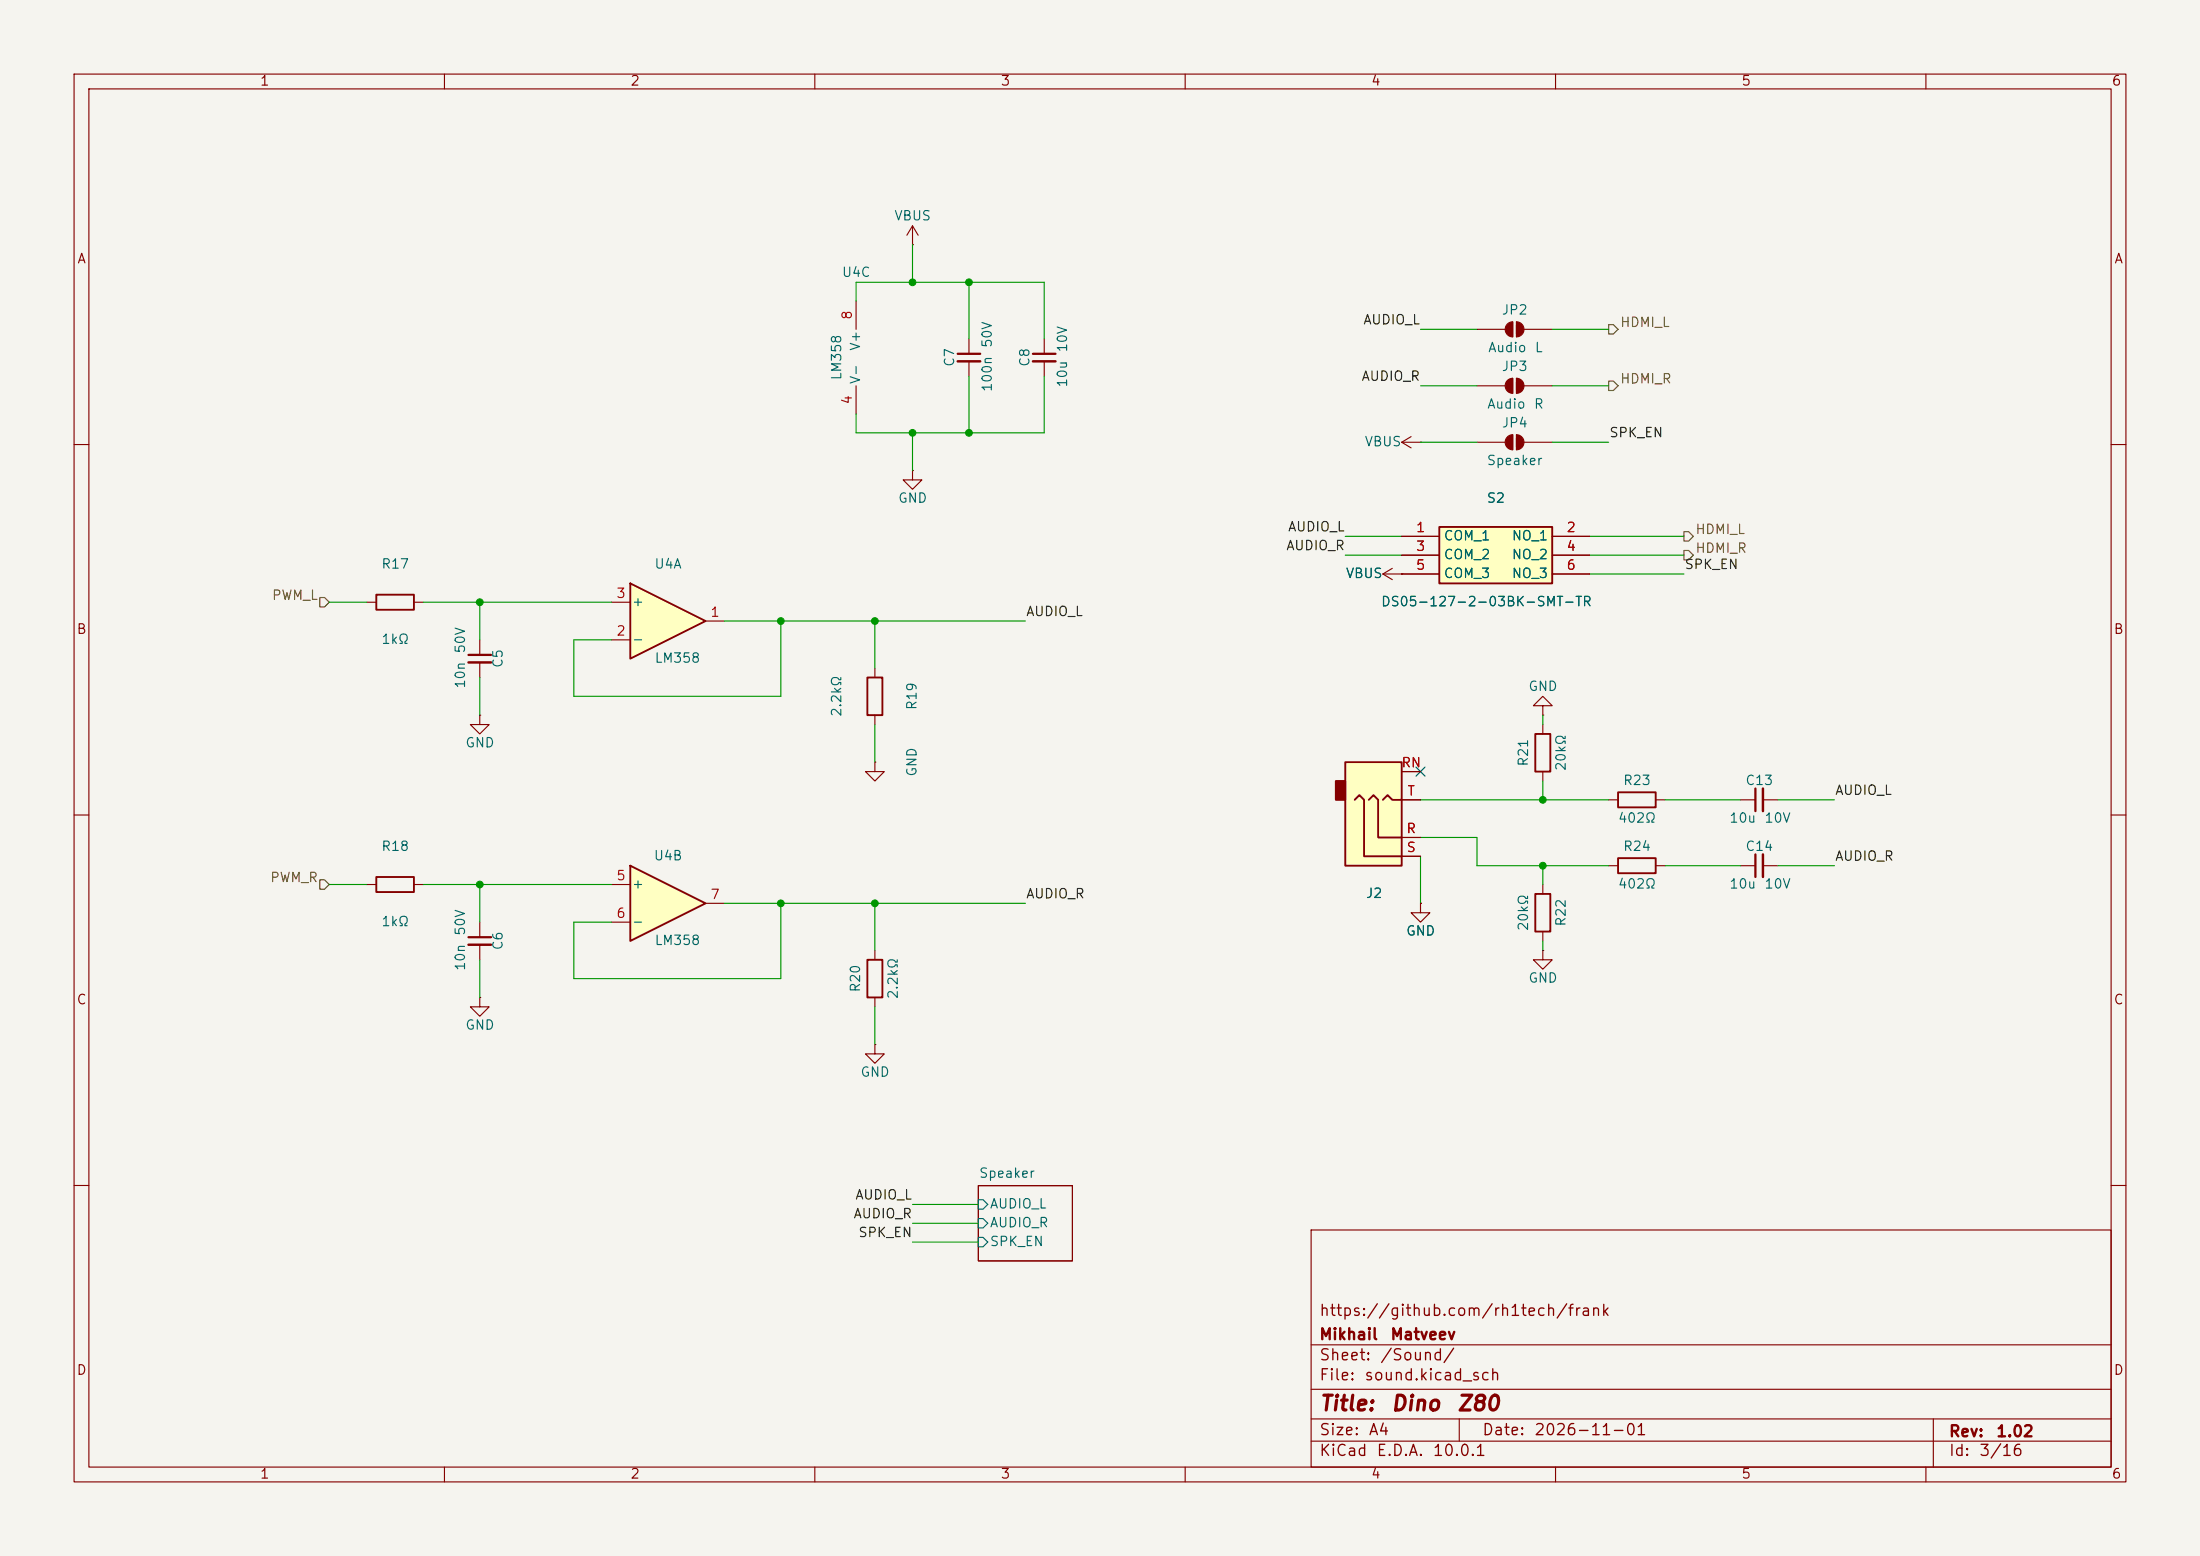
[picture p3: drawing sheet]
<svg xmlns="http://www.w3.org/2000/svg" width="297mm" height="210mm" viewBox="0 0 297 210" stroke-linecap="round" stroke-linejoin="round" font-family="sans-serif">
<path d="M0 0h297v210h-297z" fill="#f5f4ef" stroke="#f5f4ef" stroke-width=".14"/>
<g fill="none" stroke="#840000" stroke-width=".15">
<path d="M10 10h277v190h-277zM12 12h273v186h-273zM60 10v2M110 10v2M160 10v2M210 10v2M260 10v2M10 60h2M285 60h2M10 110h2M208.3 119.4v1.3M285 110h2"/>
<path d="M208.3 125.7v1.3M118.1 141v1.2h1.3l-1.3 1.3-1.3-1.3h1.3M118.1 141h.1M10 160h2M132.1 160h12.7v10.2h-12.7zM177 166h108v32h-108zM285 160h2M60 198v2M110 198v2M160 198v2M177 194.5h108M177 191.5h108"/>
<path d="M177 187.5h108M177 181.5h108M197 191.5v3M210 198v2M260 198v2M261 191.5v6.5"/>
</g>
<path d="M132.1 161.9h.6l.6 .7-.6 .6h-.6zM132.1 164.5h.6l.6 .6-.6 .6h-.6zM132.1 167h.6l.6 .6-.6 .7h-.6z" fill="none" stroke="#006464" stroke-width=".15"/>
<path d="M207.3 120.7h2v5h-2z" fill="none" stroke="#840000" stroke-width=".25"/>
<path d="M85.1 116.8l10.1 5.1-10.1 5.1z" fill="#ffffc2"/>
<path d="M50.8 80.3h5.1v2h-5.1zM207.3 99.1h2v5h-2zM85.1 116.8l10.1 5.1-10.1 5.1zM218.4 115.8h5.1v2.1h-5.1zM218.4 106.9h5.1v2.1h-5.1z" fill="none" stroke="#840000" stroke-width=".25"/>
<g fill="none" stroke="#840000" stroke-width=".15">
<path d="M49.5 81.3h1.3M55.9 81.3h1.2M64.8 96.5v1.3h1.2l-1.2 1.3-1.3-1.3h1.3M64.8 96.5h.1M64.8 86.4v2M64.8 89.4v2M208.3 95.3h1.2l-1.2-1.3-1.3 1.3h1.3v1.2M208.3 96.5h.1M208.3 97.8v1.3M82.5 119.4h2.6M208.3 104.1v1.3M217.2 116.8h1.2"/>
<path d="M217.2 108h1.2M223.5 116.8h1.3M223.5 108h1.3M82.5 124.5h2.6M95.2 121.9h2.6M208.3 128.3v1.2h1.2l-1.2 1.3-1.3-1.3h1.3M208.3 128.3h.1"/>
</g>
<path d="M63.2 88.4h3.1" fill="none" stroke="#840000" stroke-width=".3"/>
<path d="M63.2 89.4h3.1" fill="none" stroke="#840000" stroke-width=".33"/>
<path d="M194.3 71.1h15.2v7.6h-15.2z" fill="#ffffc2"/>
<path d="M194.3 71.1h15.2v7.6h-15.2zM50.8 118.4h5.1v2h-5.1zM117.1 129.5h2v5.1h-2z" fill="none" stroke="#840000" stroke-width=".25"/>
<g fill="none" stroke="#840000" stroke-width=".15">
<path d="M123.2 33h.1M123.2 30.5l-.8 1.3M123.2 30.5l.8 1.3M123.2 30.5v2.5M130.8 45.7v2.1M130.8 48.8v2M141 45.7v2.1M141 48.8v2M186.7 77.5h7.6M186.7 77.5l1.3 .7M188 76.7l-1.3 .8M189.2 77.5h.1"/>
<path d="M189.2 72.4h5.1M189.2 74.9h5.1M209.5 72.4h5.1M209.5 74.9h5.1M209.5 77.5h5.1M49.5 119.4h1.3M55.9 119.4h1.2M118.1 128.3v1.2M118.1 134.6v1.3M191.8 121.9v1.3h1.2l-1.2 1.3-1.3-1.3h1.3M191.8 121.9h.1"/>
</g>
<path d="M129.3 47.8h3M139.4 47.8h3.1" fill="none" stroke="#840000" stroke-width=".3"/>
<path d="M129.3 48.8h3M139.4 48.8h3.1" fill="none" stroke="#840000" stroke-width=".33"/>
<path d="M181.6 102.9h7.6v13.9h-7.6z" fill="#ffffc2"/>
<path d="M180.3 105.4h1.3v2.6h-1.3z" fill="#840000" stroke="#840000" stroke-width=".25"/>
<path d="M117.1 91.4h2v5.1h-2zM181.6 102.9h7.6v13.9h-7.6zM182.9 108l.6-.7 .6 .7v7.6h5.1M184.8 108l.6-.7 .7 .7v5h3.1M186.7 108l.6-.7 .7 .7h1.2" fill="none" stroke="#840000" stroke-width=".25"/>
<g fill="none" stroke="#840000" stroke-width=".15">
<path d="M115.6 40.6v3.9M115.6 52.1v3.8M123.2 63.5v1.3h1.3l-1.3 1.2-1.3-1.2h1.3M123.2 63.5h.1M118.1 90.2v1.2M118.1 96.5v1.3M118.1 102.9v1.2h1.3l-1.3 1.3-1.3-1.3h1.3M118.1 102.9h.1M189.2 113h2.6M189.2 104.1h2.6M189.2 115.6h2.6M189.2 108h2.6"/>
<path d="M234.9 108h2.1M234.9 116.8h2.1M238 108h2M238 116.8h2"/>
</g>
<path d="M237 106.4v3.1M237 115.3v3.1" fill="none" stroke="#840000" stroke-width=".3"/>
<path d="M238 106.4v3.1M238 115.3v3.1" fill="none" stroke="#840000" stroke-width=".33"/>
<path d="M85.1 78.7l10.1 5.1-10.1 5.1z" fill="#ffffc2"/>
<path d="M85.1 78.7l10.1 5.1-10.1 5.1z" fill="none" stroke="#840000" stroke-width=".25"/>
<g fill="none" stroke="#840000" stroke-width=".15">
<path d="M189.2 59.7h2.6M189.2 59.7l1.3 .8M190.5 58.9l-1.3 .8M191.8 59.7h.1M199.4 52.1h3.8M199.4 59.7h3.8M199.4 44.5h3.8M204.2 43.4v2.1M204.2 51.1v2M204.2 58.7v2M204.7 43.4v2.1M204.7 51.1v2"/>
<path d="M204.7 58.7v2M205.7 52.1h3.8M205.7 59.7h3.8M205.7 44.5h3.8M189.2 77.5h.1M189.2 72.4h5.1M189.2 74.9h5.1M189.2 77.5h5.1M209.5 72.4h5.1M209.5 74.9h5.1M209.5 77.5h5.1M82.5 86.4h2.6"/>
<path d="M82.5 81.3h2.6M95.2 83.8h2.6M189.2 113h2.6M189.2 104.1h2.6M189.2 115.6h2.6M189.2 108h2.6M64.8 134.6v1.3h1.2l-1.2 1.3-1.3-1.3h1.3M64.8 134.6h.1M64.8 124.5v2M64.8 127.5v2M191.8 121.9h.1"/>
</g>
<path d="M63.2 126.5h3.1" fill="none" stroke="#840000" stroke-width=".3"/>
<path d="M63.2 127.5h3.1" fill="none" stroke="#840000" stroke-width=".33"/>
<g fill="#840000" stroke="#840000" stroke-width=".15">
<path d="M203.5 51.4l.4-.3h.3v2a1.02 1.02 0 0 1-.9-.6 1.02 1.02 0 0 1 .2-1.1z"/>
<path d="M204.7 51.1a1.02 1.02 0 0 1 1 1 1.02 1.02 0 0 1-1 1z"/>
<path d="M203.5 59l.4-.3h.3v2a1.02 1.02 0 0 1-.9-.6 1.02 1.02 0 0 1 .2-1.1z"/>
<path d="M204.7 58.7a1.02 1.02 0 0 1 1 1 1.02 1.02 0 0 1-1 1z"/>
<path d="M203.5 43.7l.4-.2 .3-.1v2.1a1.02 1.02 0 0 1-.9-.7 1.02 1.02 0 0 1 .2-1.1z"/>
<path d="M204.7 43.4a1.02 1.02 0 0 1 1 1.1 1.02 1.02 0 0 1-1 1z"/>
</g>
<path d="M217.2 51.4h.6l.6 .7-.6 .6h-.6zM217.2 43.8h.6l.6 .7-.6 .6h-.6zM227.3 71.8h.7l.6 .6-.6 .6h-.7zM227.3 74.3h.7l.6 .6-.6 .7h-.7zM43.2 80.6h.6l.6 .7-.6 .6h-.6zM43.2 118.7h.6l.6 .7-.6 .6h-.6z" fill="none" stroke="#725600" stroke-width=".15"/>
<g fill="none" stroke="#009600" stroke-width=".15">
<path d="M123.2 33v5.1M130.8 38.1v7.6M115.6 40.6v-2.5h25.4v7.6M123.2 58.4v5.1M130.8 50.8v7.6M141 50.8v7.6h-25.4v-2.5M191.8 44.5h7.6M191.8 52.1h7.6M191.8 59.7h7.6M209.5 44.5h7.7M209.5 52.1h7.7M209.5 59.7h7.7"/>
<path d="M181.6 74.9h7.6M181.6 72.4h7.6M214.6 74.9h12.7M214.6 72.4h12.7M214.6 77.5h12.7M44.4 81.3h5.1M57.1 81.3h25.4M64.8 81.3v5.1M64.8 91.4v5.1M97.8 83.8h40.6M105.4 83.8v10.2h-27.9v-7.6h5M118.1 83.8v6.4"/>
<path d="M118.1 97.8v5.1M208.3 96.5v1.3M44.4 119.4h5.1M57.1 119.4h25.4M64.8 119.4v5.1M191.8 113h7.6v3.8h17.8M191.8 108h25.4M191.8 115.6v6.3M208.3 105.4v2.6M208.3 116.8v2.6M224.8 116.8h10.1M224.8 108h10.1"/>
<path d="M240 116.8h7.6M240 108h7.6M64.8 129.5v5.1M97.8 121.9h40.6M105.4 121.9v10.2h-27.9v-7.6h5M118.1 121.9v6.4M118.1 135.9v5.1M208.3 127v1.3M123.2 165.1h8.9M123.2 162.6h8.9M123.2 167.6h8.9"/>
</g>
<path d="M191.2 103.5l1.2 1.2M192.4 103.5l-1.2 1.2" fill="none" stroke="#000084" stroke-width=".15"/>
<g fill="#009600" stroke="#009600" stroke-width=".14">
<circle cx="208.3" cy="108" r=".46"/>
<circle cx="208.3" cy="116.8" r=".46"/>
<circle cx="105.4" cy="83.8" r=".46"/>
<circle cx="123.2" cy="58.4" r=".46"/>
<circle cx="130.8" cy="58.4" r=".46"/>
<circle cx="118.1" cy="83.8" r=".46"/>
<circle cx="123.2" cy="38.1" r=".46"/>
<circle cx="130.8" cy="38.1" r=".46"/>
<circle cx="64.8" cy="119.4" r=".46"/>
<circle cx="105.4" cy="121.9" r=".46"/>
<circle cx="118.1" cy="121.9" r=".46"/>
<circle cx="64.8" cy="81.3" r=".46"/>
</g>
<g font-size="2" fill="#840000">
<text x="178" y="190.9">Title:</text>
<text x="187.7" y="190.9">Dino</text>
<text x="196.6" y="190.9">Z80</text>
</g>
<g font-size="1.5" fill="#840000">
<text x="178" y="178">https://github.com/rh1tech/frank</text>
<text x="178" y="184">Sheet:</text>
<text x="178" y="181.2">Mikhail</text>
<text x="186.2" y="184">/Sound/</text>
<text x="187.6" y="181.2">Matveev</text>
<text x="178" y="186.7">File:</text>
<text x="184.1" y="186.7">sound.kicad_sch</text>
<text x="178" y="196.9">KiCad</text>
<text x="178" y="194.1">Size:</text>
<text x="184.7" y="194.1">A4</text>
<text x="185.7" y="196.9">E.D.A.</text>
<text x="193.3" y="196.9">10.0.1</text>
<text x="200" y="194.1">Date:</text>
<text x="207" y="194.1">2026-11-01</text>
<text x="263" y="194.3">Rev:</text>
<text x="263" y="196.9">Id:</text>
<text x="267.1" y="196.9">3/16</text>
<text x="269.4" y="194.3">1.02</text>
</g>
<g font-size="1.3" fill="#840000">
<text x="35" y="11.9">1</text>
<text x="85" y="11.9">2</text>
<text x="135" y="11.9">3</text>
<text x="185" y="11.9">4</text>
<text x="235" y="11.9">5</text>
<text x="285" y="11.9">6</text>
<text x="10.3" y="35.9">A</text>
<text x="285.3" y="35.9">A</text>
<text x="10.3" y="85.9">B</text>
<text x="285.3" y="85.9">B</text>
<text x="10.3" y="135.9">C</text>
<text x="285.3" y="135.9">C</text>
<text x="10.3" y="185.9">D</text>
<text x="285.3" y="185.9">D</text>
<text x="35" y="199.9">1</text>
<text x="85" y="199.9">2</text>
<text x="135" y="199.9">3</text>
<text x="185" y="199.9">4</text>
<text x="235" y="199.9">5</text>
<text x="285" y="199.9">6</text>
</g>
<g font-size="1.3" fill="#006464">
<text x="120.6" y="30.1">VBUS</text>
<text x="113.6" y="37.7">U4C</text>
<text x="116.4" y="47.4" transform="rotate(-90 116.4 47.4)">V+</text>
<text x="134.2" y="47" transform="rotate(-90 134.2 47)">50V</text>
<text x="144.4" y="47.6" transform="rotate(-90 144.4 47.6)">10V</text>
<text x="200.8" y="47.9">Audio</text>
<text x="202.6" y="42.8">JP2</text>
<text x="207.1" y="47.9">L</text>
<text x="113.9" y="51.4" transform="rotate(-90 113.9 51.4)">LM358</text>
<text x="116.4" y="51.9" transform="rotate(-90 116.4 51.9)">V-</text>
<text x="129.1" y="49.6" transform="rotate(-90 129.1 49.6)">C7</text>
<text x="134.2" y="53" transform="rotate(-90 134.2 53)">100n</text>
<text x="139.3" y="49.6" transform="rotate(-90 139.3 49.6)">C8</text>
<text x="144.4" y="52.4" transform="rotate(-90 144.4 52.4)">10u</text>
<text x="202.6" y="50.4">JP3</text>
<text x="200.7" y="55.5">Audio</text>
<text x="202.6" y="58">JP4</text>
<text x="207" y="55.5">R</text>
<text x="184.1" y="60.6">VBUS</text>
<text x="200.6" y="63.1">Speaker</text>
<text x="121.2" y="68.2">GND</text>
<text x="200.6" y="68.2">S2</text>
<text x="51.4" y="77.1">R17</text>
<text x="88.3" y="77.1">U4A</text>
<text x="194.8" y="73.3">COM_1</text>
<text x="194.8" y="75.8">COM_2</text>
<text x="204" y="73.3">NO_1</text>
<text x="204" y="75.8">NO_2</text>
<text x="85.2" y="82.1">+</text>
<text x="181.6" y="78.3">VBUS</text>
<text x="186.3" y="82.1">DS05-127-2-03BK-SMT-TR</text>
<text x="194.8" y="78.3">COM_3</text>
<text x="204" y="78.3">NO_3</text>
<text x="51.4" y="87.2">1kΩ</text>
<text x="63.1" y="88.3" transform="rotate(-90 63.1 88.3)">50V</text>
<text x="85.2" y="87.2">-</text>
<text x="88.3" y="89.8">LM358</text>
<text x="63.1" y="93" transform="rotate(-90 63.1 93)">10n</text>
<text x="68.2" y="90.2" transform="rotate(-90 68.2 90.2)">C5</text>
<text x="124.1" y="95.9" transform="rotate(-90 124.1 95.9)">R19</text>
<text x="206.2" y="93.6">GND</text>
<text x="62.7" y="101.2">GND</text>
<text x="113.9" y="96.8" transform="rotate(-90 113.9 96.8)">2.2kΩ</text>
<text x="124.1" y="104.9" transform="rotate(-90 124.1 104.9)">GND</text>
<text x="206.6" y="103.5" transform="rotate(-90 206.6 103.5)">R21</text>
<text x="211.7" y="104.2" transform="rotate(-90 211.7 104.2)">20kΩ</text>
<text x="219" y="106.3">R23</text>
<text x="235.5" y="106.3">C13</text>
<text x="218.3" y="111.4">402Ω</text>
<text x="233.4" y="111.4">10u</text>
<text x="238.1" y="111.4">10V</text>
<text x="51.4" y="115.2">R18</text>
<text x="88.2" y="116.4">U4B</text>
<text x="219" y="115.2">R24</text>
<text x="235.5" y="115.2">C14</text>
<text x="51.4" y="125.3">1kΩ</text>
<text x="85.2" y="120.2">+</text>
<text x="85.2" y="125.3">-</text>
<text x="184.3" y="121.5">J2</text>
<text x="206.6" y="125.7" transform="rotate(-90 206.6 125.7)">20kΩ</text>
<text x="211.7" y="125.1" transform="rotate(-90 211.7 125.1)">R22</text>
<text x="218.3" y="120.2">402Ω</text>
<text x="233.4" y="120.2">10u</text>
<text x="238.1" y="120.2">10V</text>
<text x="63.1" y="131.1" transform="rotate(-90 63.1 131.1)">10n</text>
<text x="63.1" y="126.4" transform="rotate(-90 63.1 126.4)">50V</text>
<text x="68.2" y="128.3" transform="rotate(-90 68.2 128.3)">C6</text>
<text x="88.3" y="127.9">LM358</text>
<text x="189.7" y="126.6">GND</text>
<text x="116.4" y="134" transform="rotate(-90 116.4 134)">R20</text>
<text x="121.5" y="134.9" transform="rotate(-90 121.5 134.9)">2.2kΩ</text>
<text x="206.2" y="132.9">GND</text>
<text x="62.7" y="139.3">GND</text>
<text x="116.1" y="145.6">GND</text>
<text x="132.1" y="159.3">Speaker</text>
<text x="133.5" y="163.4">AUDIO_L</text>
<text x="133.5" y="166">AUDIO_R</text>
<text x="133.5" y="168.5">SPK_EN</text>
</g>
<g font-size="1.3" fill="#a90000">
<text x="115.3" y="43.3" transform="rotate(-90 115.3 43.3)">8</text>
<text x="115.3" y="54.7" transform="rotate(-90 115.3 54.7)">4</text>
<text x="191.1" y="72.1">1</text>
<text x="191.1" y="74.7">3</text>
<text x="191.1" y="77.2">5</text>
<text x="211.4" y="72.1">2</text>
<text x="211.4" y="74.7">4</text>
<text x="211.4" y="77.2">6</text>
<text x="83.1" y="81">3</text>
<text x="95.8" y="83.6">1</text>
<text x="83.1" y="86.1">2</text>
<text x="189.1" y="103.9">RN</text>
<text x="189.9" y="107.7">T</text>
<text x="189.8" y="112.8">R</text>
<text x="83.1" y="119.1">5</text>
<text x="189.8" y="115.3">S</text>
<text x="83.1" y="124.2">6</text>
<text x="95.8" y="121.7">7</text>
</g>
<g font-size="1.3" fill="#0f0f0f">
<text x="183.9" y="44.1">AUDIO_L</text>
<text x="183.7" y="51.7">AUDIO_R</text>
<text x="217.2" y="59.3">SPK_EN</text>
<text x="173.5" y="74.6">AUDIO_R</text>
<text x="173.8" y="72">AUDIO_L</text>
<text x="227.3" y="77.1">SPK_EN</text>
<text x="138.4" y="83.5">AUDIO_L</text>
<text x="247.6" y="107.6">AUDIO_L</text>
<text x="247.6" y="116.5">AUDIO_R</text>
<text x="138.4" y="121.6">AUDIO_R</text>
<text x="115.1" y="164.8">AUDIO_R</text>
<text x="115.4" y="162.2">AUDIO_L</text>
<text x="115.8" y="167.3">SPK_EN</text>
</g>
<g font-size="1.3" fill="#725600">
<text x="218.6" y="44.5">HDMI_L</text>
<text x="218.6" y="52.1">HDMI_R</text>
<text x="228.8" y="72.4">HDMI_L</text>
<text x="228.8" y="74.9">HDMI_R</text>
<text x="36.6" y="81.3">PWM_L</text>
<text x="36.4" y="119.4">PWM_R</text>
</g>
</svg>
